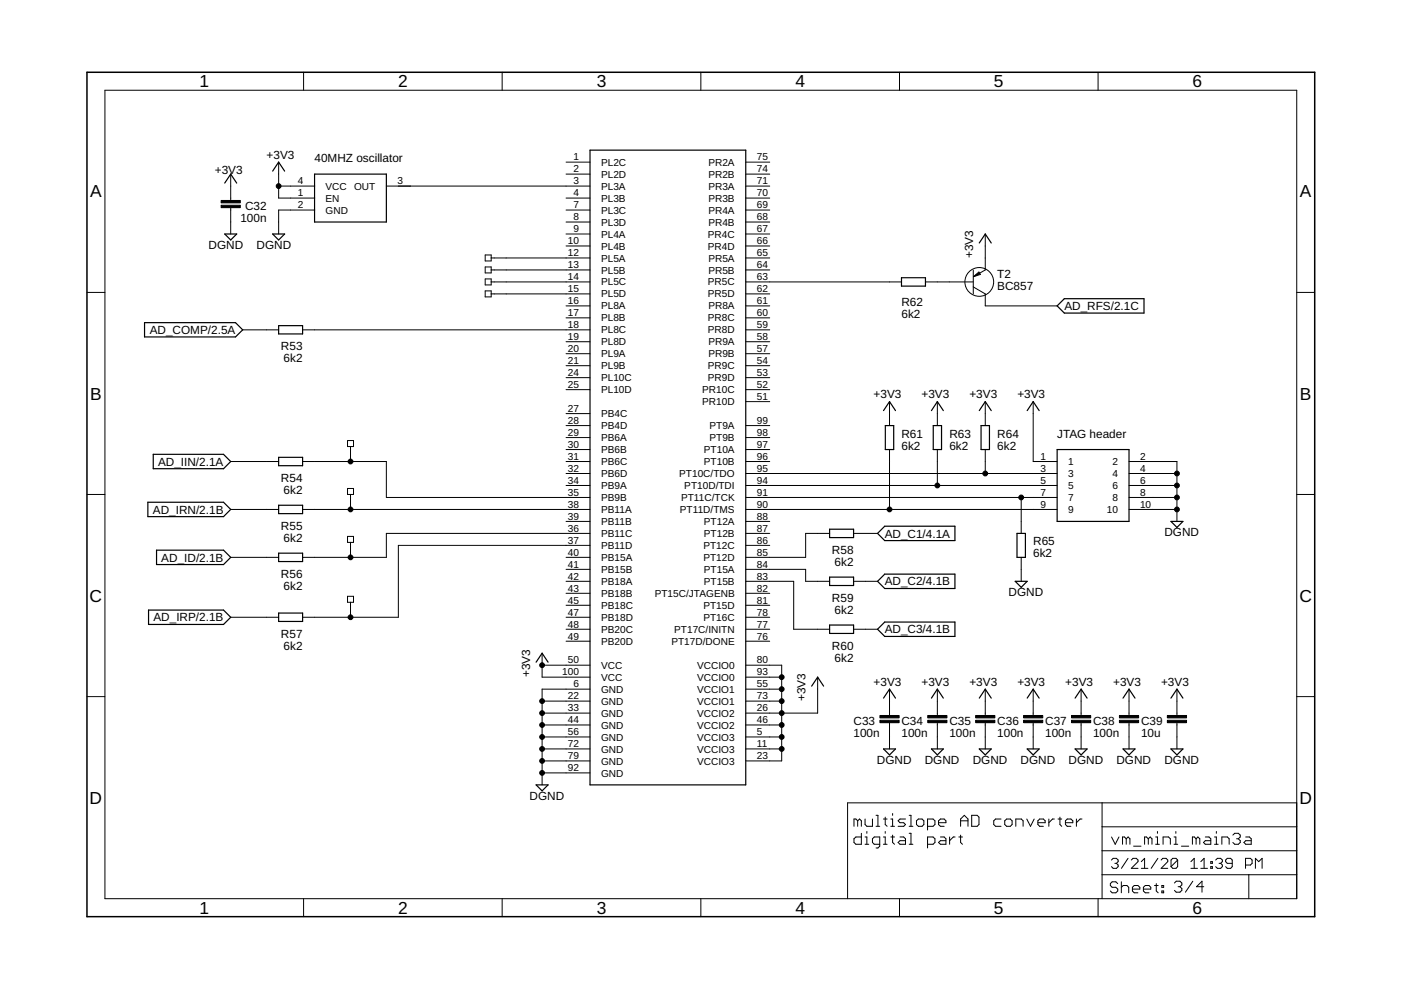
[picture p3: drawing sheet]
<svg xmlns="http://www.w3.org/2000/svg" width="297mm" height="210mm" viewBox="0 0 297 210" stroke-linecap="round" stroke-linejoin="round" font-family="sans-serif">
<g fill="none" stroke="#000" stroke-width=".25">
<path d="M47.6 38.8l1.3-1.9 1.3 1.9M57.8 36.3l1.3-1.9 1.2 1.9M66.7 36.9h15.2v10.2h-15.2zM125.1 31.8h33v134.6h-33zM47.6 49.6h2.6l-1.3 1.3zM57.8 49.6h2.5l-1.2 1.3zM191.1 58.9h5.1v1.8h-5.1zM207.6 51.5l1.3-1.9 1.3 1.9M30.6 68.4h19.3l1.6 1.5-1.6 1.5h-19.3zM59.1 69h5.1v1.8h-5.1zM224.1 64.9l1.6-1.6h16.8v3.1h-16.8zM32.5 96.3h14.9l1.5 1.6-1.5 1.5h-14.9z"/>
<path d="M59.1 97h5.1v1.7h-5.1zM187.3 87.1l1.3-1.9 1.3 1.9M187.7 90.2h1.8v5.1h-1.8zM197.5 87.1l1.2-1.9 1.3 1.9M197.9 90.2h1.7v5.1h-1.7zM207.6 87.1l1.3-1.9 1.3 1.9M208 90.2h1.8v5.1h-1.8zM217.8 87.1l1.3-1.9 1.2 1.9M224.1 95.3h15.3v15.3h-15.3zM31.3 106.5h16.1l1.5 1.5-1.5 1.5h-16.1zM33.2 116.6h14.2l1.5 1.6-1.5 1.5h-14.2zM59.1 107.1h5.1v1.8h-5.1z"/>
<path d="M59.1 117.3h5.1v1.8h-5.1zM175.9 112.2h5.1v1.8h-5.1zM186.1 113.1l1.5-1.5h14.9v3h-14.9zM215.6 113.1h1.8v5.1h-1.8zM248.3 110.6h2.5l-1.3 1.2zM31.5 129.3h15.9l1.5 1.6-1.5 1.5h-15.9zM59.1 130h5.1v1.8h-5.1zM175.9 122.4h5.1v1.7h-5.1zM175.9 132.5h5.1v1.8h-5.1zM186.1 123.3l1.5-1.6h14.9v3.1h-14.9zM186.1 133.4l1.5-1.5h14.9v3h-14.9zM215.2 123.3h2.6l-1.3 1.2z"/>
<path d="M113.7 140.4l1.2-1.9 1.3 1.9M172.1 145.5l1.3-1.9 1.2 1.9M187.3 148l1.3-1.9 1.3 1.9M187.3 158.8h2.6l-1.3 1.3zM197.5 158.8h2.5l-1.3 1.3zM197.5 148l1.2-1.9 1.3 1.9M207.6 158.8h2.6l-1.3 1.3zM207.6 148l1.3-1.9 1.3 1.9M217.8 158.8h2.5l-1.2 1.3zM217.8 148l1.3-1.9 1.2 1.9M227.9 158.8h2.6l-1.3 1.3zM227.9 148l1.3-1.9 1.3 1.9"/>
<path d="M238.1 158.8h2.5l-1.2 1.3zM238.1 148l1.3-1.9 1.2 1.9M248.3 158.8h2.5l-1.3 1.3zM248.3 148l1.2-1.9 1.3 1.9M113.7 166.4h2.5l-1.3 1.3z"/>
</g>
<g fill="none" stroke="#000" stroke-width=".21">
<path d="M22.2 19.1h252.7v171.4h-252.7zM64.4 15.3v3.8M106.5 15.3v3.8M148.6 15.3v3.8M190.7 15.3v3.8M232.8 15.3v3.8M48.9 36.9v5.6M59.1 34.4v7.6h7.6M59.1 39.5h7.6M81.9 39.5h43.2M120 34.4h5.1M120 36.9h5.1"/>
<path d="M158.1 34.4h5.1M158.1 36.9h5.1M158.1 39.5h5.1M48.9 44v5.6M66.7 44.5h-7.6v5.1M102.9 54.1h1.2v1.2h-1.2zM102.9 56.6h1.2v1.3h-1.2zM102.9 59.1h1.2v1.3h-1.2zM104.1 54.7h21M104.1 57.2h21M104.1 59.8h21M120 42h5.1"/>
<path d="M120 44.5h5.1M120 47.1h5.1M120 49.6h5.1M120 52.2h5.1M158.1 42h5.1M158.1 44.5h5.1M158.1 47.1h5.1M158.1 49.6h5.1M158.1 52.2h5.1M158.1 54.7h5.1M158.1 57.2h5.1M158.1 59.8h33"/>
<path d="M196.2 59.8h10.2M206.4 57.3v5M207.6 57.8l-.8 .6 .9-.3M208.9 49.6v7.6l-2.5 1.5 1.1-1 .4 .5-1.5 .5M18.4 62h3.8M51.5 69.9h7.6M64.2 69.9h60.9M102.9 61.7h1.2v1.2h-1.2zM104.1 62.3h21M120 64.9h5.1M120 67.4h5.1M120 72.5h5.1"/>
<path d="M120 75h5.1M120 77.5h5.1M158.1 62.3h5.1M158.1 64.9h5.1M158.1 67.4h5.1M158.1 69.9h5.1M158.1 72.5h5.1M158.1 75h5.1M158.1 77.5h5.1M206.4 60.8l2.5 1.5v2.6h15.2M274.9 62h3.8M48.9 97.9h10.2"/>
<path d="M64.2 97.9h17.7v7.6h43.2M73.7 93.4h1.3v1.3h-1.3zM74.3 94.7v3.2M120 80.1h5.1M120 82.6h5.1M120 87.7h5.1M120 90.2h5.1M120 92.8h5.1M120 95.3h5.1M120 97.9h5.1M158.1 80.1h5.1M158.1 82.6h5.1"/>
<path d="M158.1 90.2h5.1M158.1 92.8h5.1M158.1 95.3h5.1M158.1 97.9h5.1M158.1 85.2h5.1M188.6 85.2v5M188.6 95.3v12.7M198.7 85.2v5M198.7 95.3v7.6M208.9 85.2v5M208.9 95.3v5.1M219.1 85.2v12.7h5"/>
<path d="M239.4 97.9h10.1v12.7M18.4 104.8h3.8M48.9 108h10.2M48.9 118.2h10.2M64.2 108h60.9M73.7 103.6h1.3v1.2h-1.3zM73.7 113.7h1.3v1.3h-1.3zM74.3 104.8v3.2M74.3 115v3.2M120 100.4h5.1M120 102.9h5.1M120 110.6h5.1"/>
<path d="M120 118.2h5.1M125.1 113.1h-43.2v5.1h-17.7M125.1 115.6h-40.6v15.3h-20.3M158.1 100.4h66M158.1 102.9h66M158.1 105.5h66M158.1 113.1h5.1M158.1 115.6h5.1M158.1 108h66M158.1 110.6h5.1M175.9 113.1h-5.1v5.1h-12.7M181 113.1h5.1"/>
<path d="M216.5 105.5v7.6M216.5 118.2v5.1M239.4 100.4h10.1M239.4 102.9h10.1M239.4 105.5h10.1M239.4 108h10.1M274.9 104.8h3.8M48.9 130.9h10.2M73.7 126.4h1.3v1.3h-1.3zM74.3 127.7v3.2M114.9 138.5v5.1h10.2M120 120.7h5.1"/>
<path d="M120 123.3h5.1M120 125.8h5.1M120 128.3h5.1M120 130.9h5.1M120 133.4h5.1M120 136h5.1M158.1 120.7h12.7v2.6h5.1M158.1 123.3h10.2v10.1h7.6M158.1 125.8h5.1M158.1 128.3h5.1M158.1 130.9h5.1M158.1 133.4h5.1"/>
<path d="M158.1 136h5.1M181 123.3h5.1M181 133.4h5.1M18.4 147.7h3.8M114.9 156.3h10.2M114.9 158.8h10.2M114.9 148.7h10.2M114.9 151.2h10.2M114.9 153.7h10.2M114.9 141h10.2M125.1 146.1h-10.2v20.3M158.1 156.3h7.6"/>
<path d="M158.1 146.1h7.6M158.1 158.8h7.6M158.1 148.7h7.6M158.1 141h7.6v20.3h-7.6M158.1 153.7h7.6M158.1 143.6h7.6M173.4 143.6v7.6h-15.3M188.6 146.1v5.6M188.6 153.2v5.6M198.7 146.1v5.6M198.7 153.2v5.6M208.9 146.1v5.6"/>
<path d="M208.9 153.2v5.6M219.1 146.1v5.6M219.1 153.2v5.6M229.2 146.1v5.6M229.2 153.2v5.6M239.4 146.1v5.6M239.4 153.2v5.6M249.5 146.1v5.6M249.5 153.2v5.6M274.9 147.7h3.8M114.9 161.3h10.2M114.9 163.9h10.2"/>
<path d="M181.8 174l-.3-.3h-.4v1.5M181.8 174v1.2M181.8 174l.4-.3 .4 .3v1.2M182.6 176.7v2.3h-1.1l-.4-.4v-.8l.4-.3h1.1M183.4 173.7v1.1l.4 .4h1.2v-1.5M183.4 179h.8M183.4 177.5h.4v1.5M183.8 176.3v.4M185.7 175.2h.8M185.7 172.9h.4v2.3M186.5 179h-1.1l-.4-.4v-.8l.4-.3h1.1v1.9l-.4 .4h-.4M187.3 173.7h.8"/>
<path d="M187.3 177.5h.4v1.5M187.3 179h.8M187.7 173.2v1.6l.4 .4M187.7 176.3v.4M188.9 173.7h.4v1.5M188.9 175.2h.8M188.9 177.5h.8M189.3 172.5v.4M189.3 177.1v1.5l.4 .4M190.8 177.5h.8l.4 .3v1.2h-1.2l-.4-.4 .4-.4h1.2M192 173.7h-1.2l-.4 .3 .4 .4h.8l.4 .4-.4 .4h-1.2M192.8 175.2h.7"/>
<path d="M192.8 172.9h.3v2.3M192.8 176.7h.3v2.3M192.8 179h.7M194.3 174l.4-.3h.8l.4 .3v.8l-.4 .4h-.8l-.4-.4zM196.7 175.2h1.1l.4-.4v-.8l-.4-.3h-1.1v2.3M196.7 179h1.1l.4-.4v-.8l-.4-.3h-1.1v2.3M199 174.4h1.6v-.4l-.4-.3h-.8l-.4 .3v.8l.4 .4h.8M199.4 177.5h.8l.4 .3v1.2h-1.2l-.4-.4 .4-.4h1.2M201.3 177.5v1.5M202.5 177.5h-.4l-.8 .7M203.3 177.5h.8M203.7 175.2v-1.5l.7-.8 .8 .8v1.5"/>
<path d="M203.7 177.1v1.5l.4 .4M203.7 174h1.5M206 172.9h1.2l.4 .3v1.6l-.4 .4h-1.2zM212.2 173.7h-1.1l-.4 .3v.8l.4 .4h1.1M213 174l.4-.3h.8l.4 .3v.8l-.4 .4h-.8l-.4-.4zM215.4 175.2v-1.5h1.1l.4 .3v1.2M217.7 173.7l.8 1.5 .8-1.5M220 174.4h1.6v-.4l-.4-.3h-.8l-.4 .3v.8l.4 .4h.8M222.4 173.7v1.5M223.5 173.7h-.3l-.8 .7M224.3 173.7h.8M224.7 173.2v1.6l.4 .4"/>
<path d="M225.9 174.4h1.6v-.4l-.4-.3h-.8l-.4 .3v.8l.4 .4h.8M228.2 173.7v1.5M229.4 173.7h-.4l-.8 .7M233.7 170.2v20.3M233.7 175.3h41.2M235.7 177.5l.8 1.5 .7-1.5M238.8 177.8l-.4-.3h-.4v1.5M238.8 177.8v1.2M238.8 177.8l.4-.3 .4 .3v1.2M240.3 179.4h1.6M243.5 177.8l-.4-.3h-.4v1.5M243.5 177.8v1.2"/>
<path d="M243.5 177.8l.4-.3 .3 .3v1.2M245 179h.8M245 177.5h.4v1.5M245.4 176.3v.4M246.6 179v-1.5h1.2l.3 .3v1.2M248.9 179h.8M248.9 177.5h.4v1.5M249.3 176.3v.4M250.5 179.4h1.5M253.6 177.8l-.4-.3h-.4v1.5M253.6 177.8v1.2M253.6 177.8l.4-.3 .4 .3v1.2"/>
<path d="M255.5 177.5h.8l.4 .3v1.2h-1.2l-.3-.4 .3-.4h1.2M257.5 179h.8M257.5 177.5h.4v1.5M257.9 176.3v.4M259.1 179v-1.5h1.1l.4 .3v1.2M261.4 177.1l.4-.4h.8l.4 .4v.4l-.4 .3M262.2 177.8h.4M262.6 177.8l.4 .4v.4l-.4 .4h-.8l-.4-.4M264.1 177.5h.8l.4 .3v1.2h-1.2l-.4-.4 .4-.4h1.2M274.9 170.2h-95.2v20.3M64.4 190.5v3.9M106.5 190.5v3.9"/>
<path d="M148.6 190.5v3.9M190.7 190.5v3.9M232.8 190.5v3.9M233.7 185.5h41.2M233.7 180.4h41.2M235.6 182.4l.4-.4h.7l.4 .4v.3l-.4 .3M236.4 183h.3M236.7 183l.4 .4v.3l-.4 .4h-.7l-.4-.4M237 187.3l-.4-.3h-.8l-.4 .3v.4l.4 .4h.8l.4 .4v.4l-.4 .4h-.8l-.4-.4M237.7 187v2.3M237.7 188.1l.4-.4h.8l.4 .4v1.2M239.2 182l-1.4 2.1"/>
<path d="M239.9 182.4l.3-.4h.7l.4 .4v.3l-1.4 1.4h1.4M240.1 188.5h1.6v-.4l-.4-.4h-.8l-.4 .4v.8l.4 .4h.8M242 182.7l.7-.7v2.1M242 184.1h1.4M242.4 188.5h1.6v-.4l-.4-.4h-.8l-.4 .4v.8l.4 .4h.8M244.8 187.7h.8M245.2 187.3v1.6l.4 .4M245.5 182l-1.4 2.1M246.2 182.4l.3-.4h.7l.4 .4v.3l-1.4 1.4h1.4M246.3 187.7h.4v.4h-.4zM246.3 188.9h.4v.4h-.4zM249 187.2l.4-.4h.8l.4 .4v.4l-.4 .4"/>
<path d="M249.7 182.4l-.4-.4h-.7l-.3 .4v1.3M249.7 182.4v1.3l-.4 .4h-.7l-.3-.4M249.7 182.4l-1.4 1.3M249.8 188h.4M250.2 188l.4 .4v.4l-.4 .4h-.8l-.4-.4M252.5 184.1h1.4M252.5 182.7l.7-.7v2.1M252.9 186.8l-1.6 2.4M254.6 184.1h1.4M254.6 182.7l.7-.7v2.1M255.2 188h-1.5l1.1-1.2v2.4M256.7 182.7h.3v.3h-.3z"/>
<path d="M256.7 183.7h.3v.4h-.3zM257.7 182.4l.4-.4h.7l.4 .4v.3l-.4 .3M258.5 183h.3M258.8 183l.4 .4v.3l-.4 .4h-.7l-.4-.4M261.3 183h-1.1l-.3-.3v-.3l.3-.4h.7l.4 .4v1.3l-.4 .4h-.7l-.3-.4M264.1 183.4h1l.4-.4v-.6l-.4-.4h-1v2.1M264.8 185.5v5M266.2 184.1v-2.1l.7 .7 .7-.7v2.1"/>
<circle cx="207.6" cy="59.8" r="3"/>
</g>
<path d="M18.4 15.3h260.3v179.1h-260.3z" fill="none" stroke="#000" stroke-width=".32"/>
<g fill="#000" stroke="#000" stroke-width=".21">
<path d="M46.9 42.5h4v.5h-4zM46.9 43.5h4v.5h-4zM186.6 151.7h4v.5h-4zM186.6 152.7h4v.5h-4zM196.7 151.7h4.1v.5h-4.1zM196.7 152.7h4.1v.5h-4.1zM206.9 151.7h4v.5h-4zM206.9 152.7h4v.5h-4zM217 151.7h4.1v.5h-4.1zM217 152.7h4.1v.5h-4.1zM227.2 151.7h4v.5h-4zM227.2 152.7h4v.5h-4z"/>
<path d="M237.3 151.7h4.1v.5h-4.1zM237.3 152.7h4.1v.5h-4.1zM247.5 151.7h4.1v.5h-4.1zM247.5 152.7h4.1v.5h-4.1z"/>
</g>
<g fill="#000" stroke="#000" stroke-width=".21">
<circle cx="59.1" cy="39.5" r=".51"/>
<circle cx="74.3" cy="97.9" r=".51"/>
<circle cx="74.3" cy="118.2" r=".51"/>
<circle cx="74.3" cy="108" r=".51"/>
<circle cx="188.6" cy="108" r=".51"/>
<circle cx="198.7" cy="102.9" r=".51"/>
<circle cx="208.9" cy="100.4" r=".51"/>
<circle cx="216.5" cy="105.5" r=".51"/>
<circle cx="249.5" cy="108" r=".51"/>
<circle cx="249.5" cy="102.9" r=".51"/>
<circle cx="249.5" cy="100.4" r=".51"/>
<circle cx="249.5" cy="105.5" r=".51"/>
<circle cx="74.3" cy="130.9" r=".51"/>
<circle cx="114.9" cy="148.7" r=".51"/>
<circle cx="114.9" cy="158.8" r=".51"/>
<circle cx="114.9" cy="151.2" r=".51"/>
<circle cx="114.9" cy="141" r=".51"/>
<circle cx="114.9" cy="153.7" r=".51"/>
<circle cx="114.9" cy="156.3" r=".51"/>
<circle cx="165.7" cy="158.8" r=".51"/>
<circle cx="165.7" cy="148.7" r=".51"/>
<circle cx="165.7" cy="153.7" r=".51"/>
<circle cx="165.7" cy="143.6" r=".51"/>
<circle cx="165.7" cy="146.1" r=".51"/>
<circle cx="165.7" cy="151.2" r=".51"/>
<circle cx="165.7" cy="156.3" r=".51"/>
<circle cx="114.9" cy="163.9" r=".51"/>
<circle cx="114.9" cy="161.3" r=".51"/>
</g>
<g font-size="3.7">
<text x="42.3" y="18.5">1</text>
<text x="84.4" y="18.5">2</text>
<text x="126.5" y="18.5">3</text>
<text x="168.6" y="18.5">4</text>
<text x="210.7" y="18.5">5</text>
<text x="252.9" y="18.5">6</text>
<text x="19.1" y="41.9">A</text>
<text x="275.6" y="41.9">A</text>
<text x="19.1" y="84.7">B</text>
<text x="275.6" y="84.7">B</text>
<text x="19" y="127.6">C</text>
<text x="275.5" y="127.6">C</text>
<text x="19" y="170.4">D</text>
<text x="275.5" y="170.4">D</text>
<text x="42.3" y="193.7">1</text>
<text x="84.4" y="193.7">2</text>
<text x="126.5" y="193.7">3</text>
<text x="168.6" y="193.7">4</text>
<text x="210.7" y="193.7">5</text>
<text x="252.9" y="193.7">6</text>
</g>
<g font-size="2.5">
<text x="56.5" y="33.6">+3V3</text>
<text x="66.7" y="34.4">40MHZ oscillator</text>
<text x="45.5" y="36.9">+3V3</text>
<text x="51" y="47.1">100n</text>
<text x="52" y="44.5">C32</text>
<text x="44.2" y="52.8">DGND</text>
<text x="54.4" y="52.8">DGND</text>
<text x="206.4" y="54.7" transform="rotate(-90 206.4 54.7)">+3V3</text>
<text x="211.4" y="59">T2</text>
<text x="191.1" y="64.8">R62</text>
<text x="211.4" y="61.5">BC857</text>
<text x="225.7" y="65.7">AD_RFS/2.1C</text>
<text x="31.7" y="70.8">AD_COMP/2.5A</text>
<text x="191.1" y="67.4">6k2</text>
<text x="59.6" y="74.2">R53</text>
<text x="60.1" y="76.8">6k2</text>
<text x="185.2" y="84.4">+3V3</text>
<text x="195.4" y="84.4">+3V3</text>
<text x="205.5" y="84.4">+3V3</text>
<text x="215.7" y="84.4">+3V3</text>
<text x="191.1" y="95.3">6k2</text>
<text x="191.1" y="92.8">R61</text>
<text x="201.3" y="95.3">6k2</text>
<text x="201.3" y="92.8">R63</text>
<text x="211.4" y="95.3">6k2</text>
<text x="211.4" y="92.8">R64</text>
<text x="224.1" y="92.8">JTAG header</text>
<text x="33.5" y="98.7">AD_IIN/2.1A</text>
<text x="59.6" y="102.2">R54</text>
<text x="60.1" y="104.7">6k2</text>
<text x="32.4" y="108.9">AD_IRN/2.1B</text>
<text x="59.6" y="112.3">R55</text>
<text x="187.6" y="114">AD_C1/4.1A</text>
<text x="246.9" y="113.7">DGND</text>
<text x="34.2" y="119.1">AD_ID/2.1B</text>
<text x="60.1" y="114.9">6k2</text>
<text x="176.4" y="117.4">R58</text>
<text x="176.9" y="119.9">6k2</text>
<text x="219.1" y="118.2">6k2</text>
<text x="219.1" y="115.6">R65</text>
<text x="59.6" y="122.5">R56</text>
<text x="60.1" y="125">6k2</text>
<text x="187.6" y="124.1">AD_C2/4.1B</text>
<text x="32.5" y="131.8">AD_IRP/2.1B</text>
<text x="176.4" y="127.6">R59</text>
<text x="176.9" y="130.1">6k2</text>
<text x="213.9" y="126.4">DGND</text>
<text x="59.6" y="135.2">R57</text>
<text x="60.1" y="137.7">6k2</text>
<text x="176.4" y="137.7">R60</text>
<text x="187.6" y="134.3">AD_C3/4.1B</text>
<text x="112.4" y="143.6" transform="rotate(-90 112.4 143.6)">+3V3</text>
<text x="176.9" y="140.3">6k2</text>
<text x="170.8" y="148.6" transform="rotate(-90 170.8 148.6)">+3V3</text>
<text x="185.2" y="145.3">+3V3</text>
<text x="195.4" y="145.3">+3V3</text>
<text x="205.5" y="145.3">+3V3</text>
<text x="215.7" y="145.3">+3V3</text>
<text x="225.9" y="145.3">+3V3</text>
<text x="236" y="145.3">+3V3</text>
<text x="246.2" y="145.3">+3V3</text>
<text x="181" y="153.7">C33</text>
<text x="191.1" y="153.7">C34</text>
<text x="201.3" y="153.7">C35</text>
<text x="211.4" y="153.7">C36</text>
<text x="221.6" y="153.7">C37</text>
<text x="231.8" y="153.7">C38</text>
<text x="241.9" y="153.7">C39</text>
<text x="181" y="156.3">100n</text>
<text x="185.9" y="162">DGND</text>
<text x="191.1" y="156.3">100n</text>
<text x="196.1" y="162">DGND</text>
<text x="201.3" y="156.3">100n</text>
<text x="206.2" y="162">DGND</text>
<text x="211.4" y="156.3">100n</text>
<text x="216.4" y="162">DGND</text>
<text x="221.6" y="156.3">100n</text>
<text x="226.6" y="162">DGND</text>
<text x="231.8" y="156.3">100n</text>
<text x="236.7" y="162">DGND</text>
<text x="241.9" y="156.3">10u</text>
<text x="246.9" y="162">DGND</text>
<text x="112.3" y="169.6">DGND</text>
</g>
<g font-size="2.1">
<text x="121.6" y="34">1</text>
<text x="127.4" y="35.1">PL2C</text>
<text x="150.2" y="35.1">PR2A</text>
<text x="160.4" y="34">75</text>
<text x="63.2" y="39.1">4</text>
<text x="63.2" y="41.6">1</text>
<text x="69" y="40.2">VCC</text>
<text x="75.1" y="40.2">OUT</text>
<text x="84.3" y="39.1">3</text>
<text x="121.6" y="36.6">2</text>
<text x="121.6" y="39.1">3</text>
<text x="121.6" y="41.6">4</text>
<text x="127.4" y="37.7">PL2D</text>
<text x="127.4" y="40.2">PL3A</text>
<text x="150.2" y="40.2">PR3A</text>
<text x="150.2" y="37.7">PR2B</text>
<text x="160.4" y="41.6">70</text>
<text x="160.4" y="39.1">71</text>
<text x="160.4" y="36.6">74</text>
<text x="63.2" y="44.2">2</text>
<text x="69" y="45.3">GND</text>
<text x="69" y="42.8">EN</text>
<text x="121.6" y="44.2">7</text>
<text x="121.6" y="46.7">8</text>
<text x="127.4" y="42.8">PL3B</text>
<text x="127.4" y="45.3">PL3C</text>
<text x="127.4" y="47.8">PL3D</text>
<text x="150.2" y="47.8">PR4B</text>
<text x="150.2" y="45.3">PR4A</text>
<text x="150.2" y="42.8">PR3B</text>
<text x="160.4" y="46.7">68</text>
<text x="160.4" y="44.2">69</text>
<text x="120.4" y="51.8">10</text>
<text x="121.6" y="49.3">9</text>
<text x="127.4" y="50.4">PL4A</text>
<text x="127.4" y="52.9">PL4B</text>
<text x="150.1" y="52.9">PR4D</text>
<text x="150.1" y="50.4">PR4C</text>
<text x="160.4" y="51.8">66</text>
<text x="160.4" y="49.3">67</text>
<text x="120.4" y="54.3">12</text>
<text x="120.4" y="56.9">13</text>
<text x="120.4" y="59.4">14</text>
<text x="127.4" y="55.4">PL5A</text>
<text x="127.4" y="58">PL5B</text>
<text x="150.2" y="58">PR5B</text>
<text x="150.2" y="55.5">PR5A</text>
<text x="160.4" y="59.4">63</text>
<text x="160.4" y="56.9">64</text>
<text x="160.4" y="54.3">65</text>
<text x="120.4" y="62">15</text>
<text x="120.4" y="64.5">16</text>
<text x="127.4" y="60.5">PL5C</text>
<text x="127.4" y="63.1">PL5D</text>
<text x="127.4" y="65.6">PL8A</text>
<text x="150.1" y="63.1">PR5D</text>
<text x="150.1" y="60.5">PR5C</text>
<text x="150.2" y="65.6">PR8A</text>
<text x="160.4" y="64.5">61</text>
<text x="160.4" y="62">62</text>
<text x="120.4" y="67">17</text>
<text x="120.4" y="69.6">18</text>
<text x="127.4" y="68.1">PL8B</text>
<text x="127.4" y="70.7">PL8C</text>
<text x="150.1" y="70.7">PR8D</text>
<text x="150.1" y="68.1">PR8C</text>
<text x="160.4" y="69.6">59</text>
<text x="160.4" y="67">60</text>
<text x="120.4" y="72.1">19</text>
<text x="120.4" y="74.6">20</text>
<text x="120.4" y="77.2">21</text>
<text x="127.4" y="73.2">PL8D</text>
<text x="127.4" y="75.8">PL9A</text>
<text x="150.2" y="75.8">PR9B</text>
<text x="150.2" y="73.2">PR9A</text>
<text x="160.4" y="77.2">54</text>
<text x="160.4" y="74.6">57</text>
<text x="160.4" y="72.1">58</text>
<text x="120.4" y="79.7">24</text>
<text x="120.4" y="82.3">25</text>
<text x="127.4" y="78.3">PL9B</text>
<text x="127.4" y="80.8">PL10C</text>
<text x="127.4" y="83.4">PL10D</text>
<text x="148.9" y="83.4">PR10C</text>
<text x="150.1" y="80.8">PR9D</text>
<text x="150.1" y="78.3">PR9C</text>
<text x="160.4" y="82.3">52</text>
<text x="160.4" y="79.7">53</text>
<text x="120.4" y="87.3">27</text>
<text x="120.4" y="89.9">28</text>
<text x="127.4" y="88.5">PB4C</text>
<text x="148.9" y="85.9">PR10D</text>
<text x="160.4" y="84.8">51</text>
<text x="160.4" y="89.9">99</text>
<text x="120.4" y="92.4">29</text>
<text x="120.4" y="95">30</text>
<text x="127.4" y="91">PB4D</text>
<text x="127.4" y="93.5">PB6A</text>
<text x="150.4" y="93.5">PT9B</text>
<text x="150.4" y="91">PT9A</text>
<text x="160.4" y="95">97</text>
<text x="160.4" y="92.4">98</text>
<text x="120.4" y="97.5">31</text>
<text x="120.4" y="100">32</text>
<text x="127.4" y="96.1">PB6B</text>
<text x="127.4" y="98.6">PB6C</text>
<text x="127.4" y="101.2">PB6D</text>
<text x="144" y="101.2">PT10C/TDO</text>
<text x="149.2" y="98.6">PT10B</text>
<text x="149.2" y="96.1">PT10A</text>
<text x="160.4" y="100">95</text>
<text x="160.4" y="97.5">96</text>
<text x="220.6" y="97.5">1</text>
<text x="220.6" y="100">3</text>
<text x="226.5" y="98.6">1</text>
<text x="226.5" y="101.2">3</text>
<text x="235.9" y="98.6">2</text>
<text x="235.9" y="101.2">4</text>
<text x="241.7" y="97.5">2</text>
<text x="241.7" y="100">4</text>
<text x="120.4" y="102.6">34</text>
<text x="120.4" y="105.1">35</text>
<text x="120.4" y="107.7">38</text>
<text x="127.4" y="103.7">PB9A</text>
<text x="127.4" y="106.2">PB9B</text>
<text x="144.4" y="106.2">PT11C/TCK</text>
<text x="145.1" y="103.7">PT10D/TDI</text>
<text x="160.4" y="107.7">90</text>
<text x="160.4" y="105.1">91</text>
<text x="160.4" y="102.6">94</text>
<text x="220.6" y="102.6">5</text>
<text x="220.6" y="105.1">7</text>
<text x="220.6" y="107.7">9</text>
<text x="226.5" y="103.7">5</text>
<text x="226.5" y="106.2">7</text>
<text x="235.9" y="103.7">6</text>
<text x="235.9" y="106.2">8</text>
<text x="241.7" y="102.6">6</text>
<text x="241.7" y="105.1">8</text>
<text x="241.7" y="107.7">10</text>
<text x="120.4" y="112.7">36</text>
<text x="120.4" y="110.2">39</text>
<text x="127.4" y="113.9">PB11C</text>
<text x="127.4" y="108.8">PB11A</text>
<text x="127.4" y="111.3">PB11B</text>
<text x="144.2" y="108.8">PT11D/TMS</text>
<text x="149.2" y="113.9">PT12B</text>
<text x="149.2" y="111.3">PT12A</text>
<text x="160.4" y="112.7">87</text>
<text x="160.4" y="110.2">88</text>
<text x="226.5" y="108.8">9</text>
<text x="234.7" y="108.8">10</text>
<text x="120.4" y="115.3">37</text>
<text x="120.4" y="117.8">40</text>
<text x="127.4" y="116.4">PB11D</text>
<text x="127.4" y="118.9">PB15A</text>
<text x="149.1" y="118.9">PT12D</text>
<text x="149.1" y="116.4">PT12C</text>
<text x="160.4" y="117.8">85</text>
<text x="160.4" y="115.3">86</text>
<text x="120.4" y="120.4">41</text>
<text x="120.4" y="122.9">42</text>
<text x="120.4" y="125.4">43</text>
<text x="127.4" y="121.5">PB15B</text>
<text x="127.4" y="124">PB18A</text>
<text x="149.2" y="124">PT15B</text>
<text x="149.2" y="121.5">PT15A</text>
<text x="160.4" y="125.4">82</text>
<text x="160.4" y="122.9">83</text>
<text x="160.4" y="120.4">84</text>
<text x="120.4" y="128">45</text>
<text x="120.4" y="130.5">47</text>
<text x="127.4" y="126.6">PB18B</text>
<text x="127.4" y="129.1">PB18C</text>
<text x="127.4" y="131.6">PB18D</text>
<text x="138.8" y="126.6">PT15C/JTAGENB</text>
<text x="149.1" y="131.6">PT16C</text>
<text x="149.1" y="129.1">PT15D</text>
<text x="160.4" y="130.5">78</text>
<text x="160.4" y="128">81</text>
<text x="120.4" y="133.1">48</text>
<text x="120.4" y="135.6">49</text>
<text x="127.4" y="134.2">PB20C</text>
<text x="127.4" y="136.7">PB20D</text>
<text x="142.4" y="136.7">PT17D/DONE</text>
<text x="142.9" y="134.2">PT17C/INITN</text>
<text x="160.4" y="135.6">76</text>
<text x="160.4" y="133.1">77</text>
<text x="119.2" y="143.2">100</text>
<text x="120.4" y="140.7">50</text>
<text x="127.4" y="141.8">VCC</text>
<text x="147.8" y="141.8">VCCIO0</text>
<text x="160.4" y="140.7">80</text>
<text x="160.4" y="143.2">93</text>
<text x="120.4" y="148.3">22</text>
<text x="121.6" y="145.7">6</text>
<text x="127.4" y="146.9">GND</text>
<text x="127.4" y="149.4">GND</text>
<text x="127.4" y="144.3">VCC</text>
<text x="147.8" y="146.9">VCCIO1</text>
<text x="147.8" y="149.4">VCCIO1</text>
<text x="147.8" y="144.3">VCCIO0</text>
<text x="160.4" y="145.7">55</text>
<text x="160.4" y="148.3">73</text>
<text x="120.4" y="150.8">33</text>
<text x="120.4" y="153.4">44</text>
<text x="120.4" y="155.9">56</text>
<text x="127.4" y="151.9">GND</text>
<text x="127.4" y="154.5">GND</text>
<text x="147.8" y="151.9">VCCIO2</text>
<text x="147.8" y="154.5">VCCIO2</text>
<text x="160.4" y="155.9">5</text>
<text x="160.4" y="150.8">26</text>
<text x="160.4" y="153.4">46</text>
<text x="120.4" y="158.4">72</text>
<text x="120.4" y="161">79</text>
<text x="127.4" y="157">GND</text>
<text x="127.4" y="159.6">GND</text>
<text x="147.8" y="157">VCCIO3</text>
<text x="147.8" y="159.6">VCCIO3</text>
<text x="160.4" y="158.4">11</text>
<text x="160.4" y="161">23</text>
<text x="120.4" y="163.5">92</text>
<text x="127.4" y="162.1">GND</text>
<text x="127.4" y="164.6">GND</text>
<text x="147.8" y="162.1">VCCIO3</text>
</g>
</svg>
